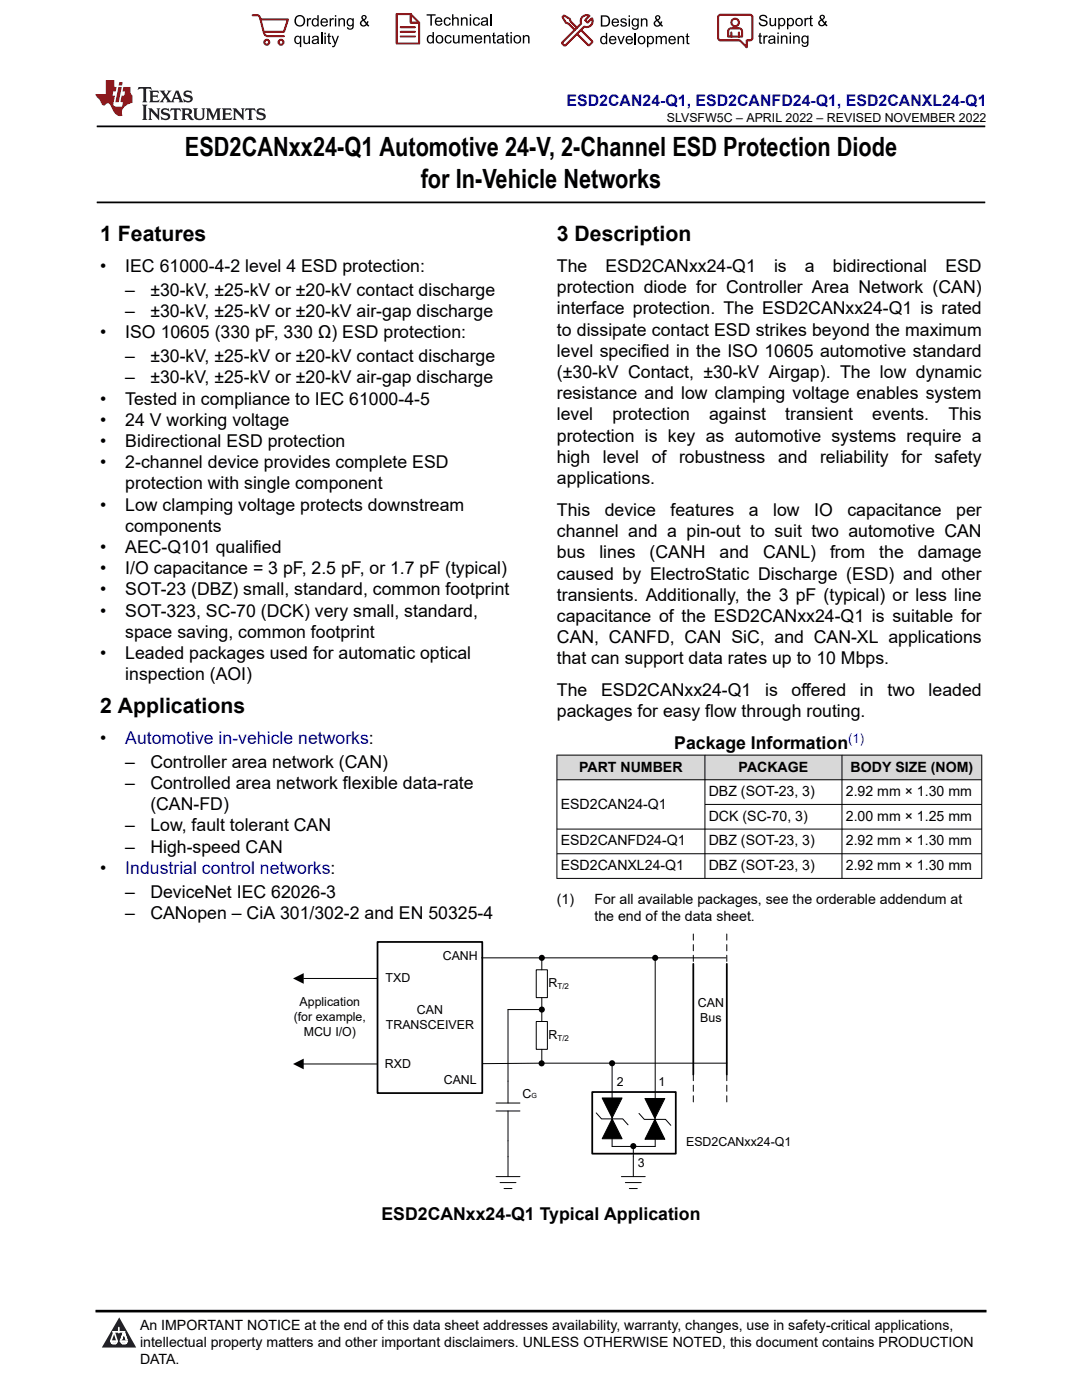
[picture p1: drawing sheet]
<svg xmlns="http://www.w3.org/2000/svg" width="216mm" height="279mm" viewBox="0 0 216 279" stroke-linecap="round" stroke-linejoin="round" font-family="sans-serif">
<path d="M19.3 25.2h177.3M19.3 40.4h177.3" fill="none" stroke="#000" stroke-width=".35"/>
<g fill="#d8d8d8">
<path d="M111.1 150.7h84.8v4.9h-84.8z" fill-rule="evenodd"/>
<path d="M111.2 150.8h29.4v4.8h-29.4z" fill-rule="evenodd"/>
<path d="M140.7 150.8h27.2v4.8h-27.2z" fill-rule="evenodd"/>
<path d="M168.1 150.8h27.7v4.8h-27.7z" fill-rule="evenodd"/>
</g>
<path d="M111.1 150.7h84.9M111.1 155.6h84.9M111.1 150.6v24.8M140.7 150.6v24.8M168 150.6v24.8M195.9 150.6v24.8M111.1 165.5h84.9M111.1 170.4h84.9M111.1 175.3h84.9M140.7 160.5h55.3M96.1 191.2h48.8M145 212.2l-48.8 .1" fill="none" stroke="#000" stroke-width=".2"/>
<path d="M75.3 188h20.9v30.1h-20.9z" fill="none" stroke="#000" stroke-width=".35"/>
<path d="M107 193.5h2.2v5.6h-2.2z" fill-rule="evenodd" fill="#fff"/>
<path d="M107 193.5h2.2v5.6h-2.2zM108.1 191.2v2.3M108.1 199.1v2.4" fill="none" stroke="#000" stroke-width=".2"/>
<path d="M107 203.9h2.2v5.5h-2.2z" fill-rule="evenodd" fill="#fff"/>
<g fill="none" stroke="#000" stroke-width=".2">
<path d="M60.6 195.3h14.6M107.7 191.2h.4M130.7 191.2v37.6h-8.6v-16.8M60.5 212.3h14.7M107 203.9h2.2v5.5h-2.2zM107.7 212.2h.4M108.1 203.9v-2.4h-6.7v18.6M108.1 209.4v2.4M120.2 219.1h3.9l-2 4zM121.7 212.2h.4M128.7 219.2h4l-2 4zM99 234.8h4.7"/>
<path d="M99 221.7h4.7M99 220.1h4.7M99.8 236h3.2M100.6 237.2h1.6M101.4 221.7v13.1M119 222.1l1 1.2h4.3l1 1.2M122.1 223.3l2 4h-3.9zM124 234.8h4.8M124.8 236h3.2M125.6 237.2h1.6M126 228.7h.4v6.1M127.5 222.2l1.1 1.2h4.2l1.1 1.2"/>
<path d="M130.7 223.4l2 4h-4z"/>
</g>
<path d="M138.3 192.4v22M145 192.4v22M118.2 217.9h16.6v12.3h-16.6z" fill="none" stroke="#000" stroke-width=".35"/>
<path d="M138.3 186.4v6M145 186.4v6M138.3 214.4v6M145 214.4v6" fill="none" stroke="#000" stroke-width=".2" stroke-dasharray="1.2 .9"/>
<g fill="#000">
<path d="M58.5 195.3l2.1-1.1v2.1zM58.5 212.3l2.1-1v2.1zM120.2 219.1h3.9l-2 4zM128.7 219.2h4l-2 4zM122.1 223.3l2 4h-3.9zM130.7 223.4l2 4h-4z"/>
<circle cx="108.1" cy="191.2" r=".61"/>
<circle cx="130.7" cy="191.2" r=".61"/>
<circle cx="108.1" cy="212.2" r=".61"/>
<circle cx="108.1" cy="201.5" r=".61"/>
<circle cx="122.1" cy="212.2" r=".61"/>
<circle cx="126.4" cy="228.7" r=".61"/>
</g>
<path d="M0 0h215.9v23.8h-215.9z" fill-rule="evenodd" fill="#fff"/>
<path d="M27.7 17.4l-.2 .6 .5-.3h.6v.1v2.2l-.2 .4h1l-.2-.4v-2.2v-.1h.5l.5 .3-.1-.6zM29.8 18.1l.2 .4v1.5l-.2 .4h1.9l.1-.6a1.08 1.08 0 0 1-1.3 .2v-.7h.6l.4 .2v-.6l-.4 .2h-.6v-.6l.2-.1a1 1 0 0 1 1 .2l-.1-.5zM31.8 18.1l1 1.1-1 1.2h.9l-.2-.2 .4-.7 .5 .7-.2 .2h1.6l-.2-.2 .1-.4h1l.1 .4-.1 .2h.9l-.2-.3-.8-2h-.5l-1 2.2-.8-1.1 .9-1.1h-.8l.2 .2-.5 .7-.3-.7 .1-.2zM35.2 18.5l.4 1h-.8zM36.8 18.2a.65 .65 0 0 0-.2 .7 .65 .65 0 0 0 .6 .5l.7 .2 .1 .2a.79 .79 0 0 1-.7 .4 .79 .79 0 0 1-.7-.5l.1 .7 .2-.1a.93 .93 0 0 0 1.1 .1 .93 .93 0 0 0 .4-1 1.46 1.46 0 0 0-1.2-.6l-.1-.3a1.09 1.09 0 0 1 1.2 .2l-.2-.6-.1 .1-.6-.2zM28.4 20.9l.2 .4v2.3l-.2 .3h1l-.2-.3v-2.3l.2-.4zM29.6 21.6l.2 .4v1.6l-.2 .3h.8l-.3-.3v-1.4l1.7 1.8v-2l.2-.4h-.8l.2 .2 .1 1.1-1.2-1.3zM32.3 21.8a.65 .65 0 0 0-.2 .7 .65 .65 0 0 0 .7 .4l.6 .2 .1 .2a.79 .79 0 0 1-.7 .4 .79 .79 0 0 1-.7-.5l.1 .7 .2-.1a.93 .93 0 0 0 1.1 .1 .93 .93 0 0 0 .4-.9 1.46 1.46 0 0 0-1.2-.6l-.1-.4a1.09 1.09 0 0 1 1.2 .2l-.2-.6-.1 .1-.6-.1zM34.1 21.6l-.1 .7a.63 .63 0 0 1 .7-.4l.1 1.7-.3 .3h1l-.2-.3v-1.7a.66 .66 0 0 1 .8 .4l-.1-.7zM36.2 21.6l.2 .4v1.6l-.2 .3h.9l-.2-.2v-.7h.5l.1 .2a.79 .79 0 0 0 1.2 .6l-1-.9a.61 .61 0 0 0 .6-.6 .61 .61 0 0 0-.5-.6zM36.9 21.9h.2a.47 .47 0 0 1 .5 .1 .47 .47 0 0 1 .1 .5l-.2 .2h-.6zM38.5 21.6l.2 .2a2.27 2.27 0 0 0 .4 2 1.04 1.04 0 0 0 1.7-.7v-1.3l.2-.2h-.8l.2 .4v1.1a.6 .6 0 0 1-.6 .6 .6 .6 0 0 1-.6-.6v-1.1l.3-.4zM41.1 21.6l.2 .4v1.6l-.2 .3h.7l-.2-.3v-1.5l.9 1.9 .8-1.9v1.5l-.2 .3h1l-.3-.3v-1.6l.3-.4h-.8l-.7 1.5-.7-1.5zM44.3 21.6l.2 .4v1.6l-.2 .3h1.9l.1-.5a1.09 1.09 0 0 1-1.3 .1v-.6h.6l.4 .1v-.6l-.4 .2h-.6v-.6l.2-.1a1.01 1.01 0 0 1 1 .3l-.1-.6zM46.4 21.6l.3 .4v1.6l-.3 .3h.8l-.2-.3v-1.4l1.6 1.8v-2l.2-.4h-.7l.2 .2v1.1l-1.2-1.3zM49 21.6l-.1 .7a.63 .63 0 0 1 .8-.4v1.7l-.3 .3h1l-.2-.3v-1.7a.66 .66 0 0 1 .8 .4l-.1-.7zM51.4 21.8a.65 .65 0 0 0-.2 .7 .65 .65 0 0 0 .6 .4l.6 .2 .2 .2a.79 .79 0 0 1-.8 .4 .79 .79 0 0 1-.6-.5l.1 .7 .2-.1a.93 .93 0 0 0 1 .1 .93 .93 0 0 0 .5-.9 1.46 1.46 0 0 0-1.3-.6l-.1-.4a1.09 1.09 0 0 1 1.3 .2l-.2-.6-.2 .1-.5-.1z" fill="#231f20"/>
<path d="M21.1 16v2.8h-2.1l.1 .3 .9 1a.95 .95 0 0 0 .9 .9 .59 .59 0 0 1 .6-.4 .59 .59 0 0 1 .5 .4l.4 .8a1.59 1.59 0 0 0 2.1 1.3 1.61 1.61 0 0 1 1-2.2l1-.4-.1-1.5a1.59 1.59 0 0 1-.4-1.6h-1.4l-.2 .9h.5l-.1 .8h-.5l-.2 1v.2l.4 .1-.2 .9h-.6a.73 .73 0 0 1-1.1-.7l.3-1.5h-.5l.2-.8h.5l.2-.9h-.5v-1.4zM23.6 17.4l-.6 3h.7l.6-3zM23.8 16.4l-.1 .7h.7l.1-.7z" fill="#ed1c24"/>
<g fill="#000">
<path d="M58.7 4.2a1.15 1.15 0 0 1 2.3 0 1.15 1.15 0 0 1-2.3 0zM59.3 3.5a.89 .89 0 0 0-.2 1.1 .89 .89 0 0 0 1.1 .4 .88 .88 0 0 0 .3-1.3 .88 .88 0 0 0-1.2-.2z" fill-rule="evenodd"/>
<path d="M58.9 7.3l.5-.2 .5 .3v-.3h.2v2.3h-.3v-.8a.74 .74 0 0 1-.9 0 .74 .74 0 0 1-.2-1zM59.1 7.5a.57 .57 0 0 0-.1 .7 .57 .57 0 0 0 .7 .2 .57 .57 0 0 0 .2-.7 .57 .57 0 0 0-.8-.2z" fill-rule="evenodd"/>
<path d="M61.2 3.6h.3v.3l.2-.2 .3-.1 .1 .1-.1 .3a.36 .36 0 0 0-.4 0 .36 .36 0 0 0-.1 .4v.9h-.3z" fill-rule="evenodd"/>
<path d="M60.5 7.1h.3v.9a.41 .41 0 0 0 .4 .6 .41 .41 0 0 0 .4-.6v-.9h.3v1.7h-.3v-.3a.58 .58 0 0 1-.7 .3 .58 .58 0 0 1-.4-.6z" fill-rule="evenodd"/>
<path d="M62.4 3.8l.5-.2 .4 .2v-.8h.3v2.3h-.3v-.2a.75 .75 0 0 1-1-.1 .75 .75 0 0 1 0-1zM62.6 4a.57 .57 0 0 0-.1 .7 .57 .57 0 0 0 .7 .2 .57 .57 0 0 0 .1-.7 .57 .57 0 0 0-.7-.2z" fill-rule="evenodd"/>
<path d="M62.4 7.3a.74 .74 0 0 1 .9-.1 .74 .74 0 0 1 .3 .9l.1 .7h-.3v-.2a.57 .57 0 0 1-.9 .2 .57 .57 0 0 1-.1-.8l.9-.3a.41 .41 0 0 0-.3-.4 .41 .41 0 0 0-.5 .4l-.3-.1zM62.6 8.2a.35 .35 0 0 0 .1 .5 .35 .35 0 0 0 .5-.3l.1-.4z" fill-rule="evenodd"/>
<path d="M64.7 6.5h.3v.3h-.3zM64.7 7.1h.3v1.7h-.3z" fill-rule="evenodd"/>
<path d="M64.2 3.8a.76 .76 0 0 1 .9-.1 .76 .76 0 0 1 .3 .8h-1.2a.47 .47 0 0 0 .4 .6 .47 .47 0 0 0 .5-.4l.3 .1a.82 .82 0 0 1-1.2 .3 .82 .82 0 0 1 0-1.3zM64.4 4l-.2 .3h.9l-.2-.4z" fill-rule="evenodd"/>
<path d="M65.8 3.6h.2v.3l.2-.2 .3-.1 .2 .1-.1 .3a.36 .36 0 0 0-.5 0 .36 .36 0 0 0 0 .4v.9h-.3z" fill-rule="evenodd"/>
<path d="M65.5 6.7l.3-.1v.5h.2v.3h-.2v.9v.2h.2l.1 .3a.41 .41 0 0 1-.5-.1 .41 .41 0 0 1-.1-.4v-.9h-.2v-.3h.2z" fill-rule="evenodd"/>
<path d="M66.1 7.1h.3l.5 1.4 .5-1.4h.2l-.6 1.7a.57 .57 0 0 1-.7 .6v-.3a.37 .37 0 0 0 .5-.3z" fill-rule="evenodd"/>
<path d="M66.8 3h.3v.3h-.3zM66.8 3.6h.3v1.7h-.3z" fill-rule="evenodd"/>
<path d="M67.5 3.6h.3v.3a.58 .58 0 0 1 .7-.3 .58 .58 0 0 1 .3 .7v1h-.2v-1a.4 .4 0 0 0-.5-.5 .4 .4 0 0 0-.3 .6v.9h-.3z" fill-rule="evenodd"/>
<path d="M69.3 3.8l.6-.2 .4 .2v-.2h.3v1.5a.71 .71 0 0 1-.5 .8 .71 .71 0 0 1-.9-.5h.3a.46 .46 0 0 0 .6 .3 .46 .46 0 0 0 .2-.6 .78 .78 0 0 1-1.1-.2 .78 .78 0 0 1 .1-1.1zM69.6 4a.53 .53 0 0 0-.1 .8 .53 .53 0 0 0 .8 0 .54 .54 0 0 0 0-.7 .54 .54 0 0 0-.7-.1z" fill-rule="evenodd"/>
<path d="M72.2 3.1a.53 .53 0 0 1 .9 .1 .53 .53 0 0 1-.4 .8l.5 .5 .1-.3 .2 .1-.2 .5 .4 .3-.2 .2-.3-.3a.71 .71 0 0 1-1.2 .1 .71 .71 0 0 1 .3-1.1l-.2-.5zM72.3 3.5a.3 .3 0 0 0 .6 0 .3 .3 0 0 0-.6 0zM72.3 4.3a.45 .45 0 0 0 0 .7 .45 .45 0 0 0 .7-.2l-.5-.6z" fill-rule="evenodd"/>
<path d="M85.1 2.8h1.8v.3h-.7v2h-.3v-2h-.8z" fill-rule="evenodd"/>
<path d="M85.3 7.2l.6-.2 .4 .2v-.8h.3v2.3h-.3v-.2a.76 .76 0 0 1-1-.1 .76 .76 0 0 1-.1-1zM85.6 7.4a.58 .58 0 0 0-.1 .7 .58 .58 0 0 0 .7 .2 .58 .58 0 0 0 .1-.7 .58 .58 0 0 0-.7-.2z" fill-rule="evenodd"/>
<path d="M87.2 7.2a.81 .81 0 0 1 1.1 .1 .81 .81 0 0 1-.1 1.2 .81 .81 0 0 1-1.2-.2v-.7zM87.3 7.4a.57 .57 0 0 0 0 .8 .57 .57 0 0 0 .8 0 .57 .57 0 0 0 0-.7 .57 .57 0 0 0-.8-.1z" fill-rule="evenodd"/>
<path d="M87 3.7a.77 .77 0 0 1 .9-.2 .77 .77 0 0 1 .4 .9h-1.3a.48 .48 0 0 0 .4 .5 .48 .48 0 0 0 .6-.3h.3a.83 .83 0 0 1-1.3 .4 .83 .83 0 0 1 0-1.3zM87.2 3.8l-.1 .3h.9l-.3-.4z" fill-rule="evenodd"/>
<path d="M88.7 3.7a.7 .7 0 0 1 1.2 .3h-.2a.45 .45 0 0 0-.6-.3 .45 .45 0 0 0-.3 .6 .45 .45 0 0 0 .3 .6 .45 .45 0 0 0 .6-.4l.3 .1a.76 .76 0 0 1-1.1 .5 .76 .76 0 0 1-.3-1.1z" fill-rule="evenodd"/>
<path d="M88.9 7.2a.7 .7 0 0 1 1.2 .3h-.3a.45 .45 0 0 0-.5-.3 .45 .45 0 0 0-.3 .6 .45 .45 0 0 0 .3 .6 .45 .45 0 0 0 .6-.3h.2a.76 .76 0 0 1-1 .5 .76 .76 0 0 1-.3-1.1z" fill-rule="evenodd"/>
<path d="M90.2 2.8h.3v.9a.59 .59 0 0 1 .7-.2 .59 .59 0 0 1 .3 .6v1h-.2v-1a.4 .4 0 0 0-.5-.4 .4 .4 0 0 0-.3 .5v.9h-.3z" fill-rule="evenodd"/>
<path d="M90.4 7h.3v.9a.41 .41 0 0 0 .4 .6 .41 .41 0 0 0 .3-.6v-.9h.3v1.7h-.2v-.3a.58 .58 0 0 1-.7 .3 .58 .58 0 0 1-.4-.7z" fill-rule="evenodd"/>
<path d="M92 3.5h.2v.2a.59 .59 0 0 1 .7-.3 .59 .59 0 0 1 .4 .7v1h-.3v-1a.41 .41 0 0 0-.4-.4 .41 .41 0 0 0-.4 .5v.9h-.2z" fill-rule="evenodd"/>
<path d="M92.1 7h.3v.3a.56 .56 0 0 1 1 0 .54 .54 0 0 1 .6-.3 .54 .54 0 0 1 .4 .5v1.2h-.3v-1.1a.34 .34 0 0 0-.3-.4 .34 .34 0 0 0-.4 .3v1.2h-.3v-1.1a.38 .38 0 0 0-.5-.3 .38 .38 0 0 0-.2 .5v.9h-.3z" fill-rule="evenodd"/>
<path d="M93.7 2.8h.3v.4h-.3zM93.7 3.5h.3v1.6h-.3z" fill-rule="evenodd"/>
<path d="M94.6 3.7a.7 .7 0 0 1 1.2 .3h-.3a.45 .45 0 0 0-.6-.3 .45 .45 0 0 0-.3 .6 .45 .45 0 0 0 .4 .6 .45 .45 0 0 0 .5-.4l.3 .1a.76 .76 0 0 1-1 .5 .76 .76 0 0 1-.4-1.1z" fill-rule="evenodd"/>
<path d="M94.9 7.2a.77 .77 0 0 1 .9-.1 .77 .77 0 0 1 .4 .8h-1.2a.48 .48 0 0 0 .3 .6 .48 .48 0 0 0 .6-.4l.3 .1a.83 .83 0 0 1-1.3 .3 .83 .83 0 0 1 0-1.3zM95.1 7.3l-.1 .4h.9l-.2-.4z" fill-rule="evenodd"/>
<path d="M96.6 7h.2v.3a.59 .59 0 0 1 .7-.3 .59 .59 0 0 1 .4 .7v1h-.3v-1a.41 .41 0 0 0-.4-.5 .41 .41 0 0 0-.4 .6v.9h-.2z" fill-rule="evenodd"/>
<path d="M96.1 3.7a.74 .74 0 0 1 1-.2 .74 .74 0 0 1 .3 .9v.7h-.2l-.1-.2a.59 .59 0 0 1-.8 .3 .59 .59 0 0 1-.2-.8l1-.3a.42 .42 0 0 0-.4-.5 .42 .42 0 0 0-.4 .4l-.3-.1zM96.3 4.5a.36 .36 0 0 0 .2 .5 .36 .36 0 0 0 .5-.2l.1-.5z" fill-rule="evenodd"/>
<path d="M98.4 6.6l.3-.2v.6h.2v.2h-.2v1v.2h.2l.1 .3a.41 .41 0 0 1-.5-.1 .41 .41 0 0 1-.1-.4v-1h-.2v-.2h.2z" fill-rule="evenodd"/>
<path d="M99.3 7.2a.74 .74 0 0 1 1-.2 .74 .74 0 0 1 .2 1l.1 .7h-.3v-.2a.59 .59 0 0 1-.8 .2 .59 .59 0 0 1-.3-.8l1.1-.3a.42 .42 0 0 0-.4-.4 .42 .42 0 0 0-.5 .3h-.2zM99.5 8a.36 .36 0 0 0 .2 .5 .36 .36 0 0 0 .4-.2l.2-.5z" fill-rule="evenodd"/>
<path d="M101 6.6l.3-.2v.6h.3v.2h-.3v1l.1 .2h.2v.3a.41 .41 0 0 1-.4-.1 .41 .41 0 0 1-.2-.4v-1h-.2v-.2h.2z" fill-rule="evenodd"/>
<path d="M101.9 6.4h.2v.3h-.2zM101.9 7h.2v1.7h-.2z" fill-rule="evenodd"/>
<path d="M102.7 7.2a.81 .81 0 0 1 1.1 .1 .81 .81 0 0 1-.1 1.2 .81 .81 0 0 1-1.2-.2v-.7zM102.9 7.4a.57 .57 0 0 0-.1 .8 .57 .57 0 0 0 .9 0 .57 .57 0 0 0-.1-.7 .57 .57 0 0 0-.7-.1z" fill-rule="evenodd"/>
<path d="M104.3 7h.3v.3a.59 .59 0 0 1 .7-.3 .59 .59 0 0 1 .4 .7v1h-.3v-1a.41 .41 0 0 0-.5-.5 .41 .41 0 0 0-.3 .6v.9h-.3z" fill-rule="evenodd"/>
<path d="M119.9 3.1h.8a1.12 1.12 0 0 1 1 1.1 1.12 1.12 0 0 1-1 1.1h-.8zM120.2 3.3v1.7h.5a.86 .86 0 0 0 .8-.8 .86 .86 0 0 0-.8-.9z" fill-rule="evenodd"/>
<path d="M119.9 7.4l.5-.3 .5 .3v-.8h.3v2.2h-.3v-.2a.75 .75 0 0 1-1 0 .75 .75 0 0 1-.1-1zM120.2 7.5a.57 .57 0 0 0-.2 .8 .57 .57 0 0 0 .8 .2 .57 .57 0 0 0 .1-.8 .57 .57 0 0 0-.7-.2z" fill-rule="evenodd"/>
<path d="M121.7 7.4a.76 .76 0 0 1 .9-.2 .76 .76 0 0 1 .4 .9h-1.2a.47 .47 0 0 0 .3 .5 .47 .47 0 0 0 .6-.3h.3a.82 .82 0 0 1-1.3 .4 .82 .82 0 0 1 0-1.3zM121.9 7.5l-.1 .3h.9l-.2-.4z" fill-rule="evenodd"/>
<path d="M122.2 3.9a.76 .76 0 0 1 .9-.2 .76 .76 0 0 1 .4 .9h-1.2a.47 .47 0 0 0 .4 .5 .47 .47 0 0 0 .5-.3h.3a.82 .82 0 0 1-1.2 .4 .82 .82 0 0 1-.1-1.3zM122.5 4l-.2 .3h.9l-.2-.4z" fill-rule="evenodd"/>
<path d="M123.9 3.8a.71 .71 0 0 1 1.1 .3h-.2a.32 .32 0 0 0-.4-.3 .32 .32 0 0 0-.3 .4h.1a.75 .75 0 0 1 .9 .8 .72 .72 0 0 1-.7 .3 .72 .72 0 0 1-.6-.5h.2a.36 .36 0 0 0 .4 .4 .36 .36 0 0 0 .3-.5 .8 .8 0 0 1-.9-.7z" fill-rule="evenodd"/>
<path d="M123.2 7.2h.3l.4 1.3 .5-1.3h.3l-.6 1.6h-.3z" fill-rule="evenodd"/>
<path d="M125.4 3.1h.3v.3h-.3zM125.4 3.7h.3v1.6h-.3z" fill-rule="evenodd"/>
<path d="M125 7.4a.76 .76 0 0 1 .9-.2 .76 .76 0 0 1 .4 .9h-1.2a.47 .47 0 0 0 .4 .5 .47 .47 0 0 0 .5-.3h.3a.82 .82 0 0 1-1.2 .4 .82 .82 0 0 1-.1-1.3zM125.3 7.5l-.2 .3h.9l-.2-.4z" fill-rule="evenodd"/>
<path d="M126.2 3.9l.5-.3 .5 .3v-.2h.3v1.4a.71 .71 0 0 1-.6 .8 .71 .71 0 0 1-.8-.5l.2 .1a.46 .46 0 0 0 .7 .2 .46 .46 0 0 0 .2-.6 .78 .78 0 0 1-1.1-.1 .78 .78 0 0 1 .1-1.1zM126.4 4a.53 .53 0 0 0 0 .8 .53 .53 0 0 0 .7 0 .54 .54 0 0 0 0-.7 .54 .54 0 0 0-.7-.1z" fill-rule="evenodd"/>
<path d="M127.5 7.3a.8 .8 0 0 1 1.1 .2 .8 .8 0 0 1-.1 1.1 .8 .8 0 0 1-1.2-.1v-.8zM127.7 7.5a.56 .56 0 0 0-.1 .9 .56 .56 0 0 0 .8-.1 .56 .56 0 0 0 0-.7 .56 .56 0 0 0-.7-.1z" fill-rule="evenodd"/>
<path d="M127.9 3.7h.2v.2a.58 .58 0 0 1 .7-.2 .58 .58 0 0 1 .4 .6v1h-.3v-1a.4 .4 0 0 0-.4-.4 .4 .4 0 0 0-.3 .5v.9h-.3z" fill-rule="evenodd"/>
<path d="M129.1 7.2h.2v.2a.72 .72 0 0 1 1-.1 .72 .72 0 0 1 .2 1 .64 .64 0 0 1-.5 .5 .64 .64 0 0 1-.6-.2v.8h-.3zM129.5 7.5a.56 .56 0 0 0-.1 .8 .56 .56 0 0 0 .7 .2 .56 .56 0 0 0 .1-.8 .56 .56 0 0 0-.7-.2z" fill-rule="evenodd"/>
<path d="M130.8 7.2h.3v.2a.55 .55 0 0 1 .9 0 .53 .53 0 0 1 .7-.3 .53 .53 0 0 1 .4 .6v1.1h-.3v-1a.34 .34 0 0 0-.3-.4 .34 .34 0 0 0-.4 .3v1.1h-.3v-1a.37 .37 0 0 0-.5-.4 .37 .37 0 0 0-.2 .6v.8h-.3z" fill-rule="evenodd"/>
<path d="M130.9 3.2a.53 .53 0 0 1 .8 .1 .53 .53 0 0 1-.3 .8l.4 .5 .1-.4 .3 .1-.2 .5 .3 .3-.2 .3-.3-.4a.71 .71 0 0 1-1.2 .1 .71 .71 0 0 1 .4-1.1l-.3-.5zM130.9 3.6a.3 .3 0 0 0 .6 0 .3 .3 0 0 0-.6 0zM130.9 4.3a.45 .45 0 0 0 0 .7 .45 .45 0 0 0 .7-.2l-.5-.6z" fill-rule="evenodd"/>
<path d="M133.6 7.4a.76 .76 0 0 1 .9-.2 .76 .76 0 0 1 .4 .9h-1.3a.47 .47 0 0 0 .4 .5 .47 .47 0 0 0 .6-.3h.3a.82 .82 0 0 1-1.3 .4 .82 .82 0 0 1 0-1.3zM133.8 7.5l-.1 .3h.9l-.3-.4z" fill-rule="evenodd"/>
<path d="M135.2 7.2h.3v.2a.58 .58 0 0 1 .7-.2 .58 .58 0 0 1 .3 .6v1h-.3v-1a.4 .4 0 0 0-.4-.4 .4 .4 0 0 0-.3 .5v.9h-.3z" fill-rule="evenodd"/>
<path d="M137 6.8l.3-.2v.6h.2v.2h-.2v1v.2h.2l.1 .2a.41 .41 0 0 1-.5 0 .41 .41 0 0 1-.1-.5v-.9h-.2v-.2h.2z" fill-rule="evenodd"/>
<path d="M151.7 3.1a.88 .88 0 0 1 1.4 .5h-.3a.49 .49 0 0 0-.5-.5 .49 .49 0 0 0-.4 .6v.1a1.06 1.06 0 0 1 1.3 1 .95 .95 0 0 1-1 .4 .95 .95 0 0 1-.8-.7h.3a.58 .58 0 0 0 .6 .5 .58 .58 0 0 0 .5-.6l-.2-.1a.95 .95 0 0 1-1.1-.9z" fill-rule="evenodd"/>
<path d="M151.5 6.7l.3-.2v.6h.3v.2h-.3v1v.2h.3v.2a.41 .41 0 0 1-.5 0 .41 .41 0 0 1-.1-.5v-.9h-.2v-.2h.2z" fill-rule="evenodd"/>
<path d="M152.3 7.1h.3v.2l.1-.2h.4h.1l-.1 .3a.36 .36 0 0 0-.4 0 .36 .36 0 0 0-.1 .5v.8h-.3z" fill-rule="evenodd"/>
<path d="M153.4 7.3a.74 .74 0 0 1 1-.2 .74 .74 0 0 1 .3 .9l.1 .7h-.3l-.1-.2a.57 .57 0 0 1-.8 .3 .57 .57 0 0 1-.1-.9l.9-.2a.41 .41 0 0 0-.4-.4 .41 .41 0 0 0-.4 .3h-.3zM153.7 8.1a.35 .35 0 0 0 .1 .5 .35 .35 0 0 0 .5-.2l.1-.5z" fill-rule="evenodd"/>
<path d="M153.5 3.6h.3v.9a.41 .41 0 0 0 .4 .5 .41 .41 0 0 0 .4-.5v-.9h.3v1.6h-.3v-.2a.58 .58 0 0 1-.7 .2 .58 .58 0 0 1-.4-.6z" fill-rule="evenodd"/>
<path d="M155.1 6.5h.3v.3h-.3zM155.1 7.1h.3v1.6h-.3z" fill-rule="evenodd"/>
<path d="M155.3 3.6h.2v.2a.72 .72 0 0 1 1-.1 .72 .72 0 0 1 .2 1 .64 .64 0 0 1-.5 .5 .64 .64 0 0 1-.6-.2v.8h-.3zM155.7 3.9a.56 .56 0 0 0-.2 .8 .56 .56 0 0 0 .8 .2 .56 .56 0 0 0 .1-.8 .56 .56 0 0 0-.7-.2z" fill-rule="evenodd"/>
<path d="M155.8 7.1h.3v.2a.58 .58 0 0 1 .7-.2 .58 .58 0 0 1 .3 .6v1h-.2v-1a.4 .4 0 0 0-.5-.4 .4 .4 0 0 0-.3 .5v.9h-.3z" fill-rule="evenodd"/>
<path d="M157 3.6h.3v.2a.72 .72 0 0 1 1-.1 .72 .72 0 0 1 .1 1 .64 .64 0 0 1-.4 .5 .64 .64 0 0 1-.7-.2v.8h-.3zM157.4 3.9a.56 .56 0 0 0-.1 .8 .56 .56 0 0 0 .7 .2 .56 .56 0 0 0 .2-.8 .56 .56 0 0 0-.8-.2z" fill-rule="evenodd"/>
<path d="M157.6 6.5h.2v.3h-.2zM157.6 7.1h.2v1.6h-.2z" fill-rule="evenodd"/>
<path d="M158.3 7.1h.2v.2a.58 .58 0 0 1 .7-.2 .58 .58 0 0 1 .4 .6v1h-.3v-1a.4 .4 0 0 0-.4-.4 .4 .4 0 0 0-.4 .5v.9h-.2z" fill-rule="evenodd"/>
<path d="M158.9 3.7a.8 .8 0 0 1 1.2 .2 .8 .8 0 0 1-.2 1.1 .8 .8 0 0 1-1.1-.1l-.1-.8zM159.1 3.9a.56 .56 0 0 0-.1 .9 .56 .56 0 0 0 .9 0 .56 .56 0 0 0-.1-.8 .56 .56 0 0 0-.7-.1z" fill-rule="evenodd"/>
<path d="M160.1 7.3l.5-.2 .5 .2v-.2h.2v1.4a.71 .71 0 0 1-.5 .9 .71 .71 0 0 1-.8-.5h.2a.46 .46 0 0 0 .6 .2 .46 .46 0 0 0 .2-.6 .78 .78 0 0 1-1-.1 .78 .78 0 0 1 .1-1.1zM160.3 7.4a.53 .53 0 0 0-.1 .8 .53 .53 0 0 0 .8 0 .54 .54 0 0 0 0-.7 .54 .54 0 0 0-.7-.1z" fill-rule="evenodd"/>
<path d="M160.5 3.6h.3v.2l.1-.2h.4h.1l-.1 .3a.36 .36 0 0 0-.4 0 .36 .36 0 0 0-.1 .5v.8h-.3z" fill-rule="evenodd"/>
<path d="M161.6 3.2l.3-.2v.6h.3v.2h-.3v1l.1 .2h.2v.2a.41 .41 0 0 1-.4 0 .41 .41 0 0 1-.2-.5v-.9h-.2v-.2h.2z" fill-rule="evenodd"/>
<path d="M163.7 3.1a.53 .53 0 0 1 .8 .1 .53 .53 0 0 1-.3 .8l.4 .5 .1-.3h.3l-.2 .5 .3 .3-.2 .3-.3-.3a.71 .71 0 0 1-1.2 .1 .71 .71 0 0 1 .4-1.2l-.3-.5zM163.8 3.5a.3 .3 0 0 0 .6 0 .3 .3 0 0 0-.6 0zM163.7 4.2a.45 .45 0 0 0 0 .8 .45 .45 0 0 0 .7-.3l-.5-.6z" fill-rule="evenodd"/>
</g>
<path d="M64.2 6.5v2.3M97.9 2.8v2.3M126.8 6.6v2.2" fill="none" stroke="#000" stroke-width=".28"/>
<g fill="none" stroke="#de0000" stroke-width=".42">
<path d="M50.4 3l1.1 .1a1.4 1.4 0 0 1 .6 1.2l.6 2.5a.95 .95 0 0 0 1.2 .4h2.8M52 3.9h5.5l-.8 2.4h-4M79.1 2.8h2.8v1.7h1.7v4.2h-4.5zM80 6.4h2.8M80 5.4h2.8M80 7.3h2.8M82 2.8l1.6 1.7M115.1 5.5l-1.2-1.2-.2-.5-1.2-.7-.3 .3 .7 1.1 .5 .2 1.3 1.3M115.9 6l2.2 2.2v.3l-.5 .5h-.3l-2.2-2.2zM115.9 6l.7-.7a1.19 1.19 0 0 0 1.3-.3 1.19 1.19 0 0 0 .2-1.4l-.8 .9-.5-.5 .8-.8a1.19 1.19 0 0 0-1.3 .1 1.19 1.19 0 0 0-.3 1.4l-3.8 3.7v.3l.3 .3h.3l2.3-2.2M143.3 3.2l.5-.2h5.9l.4 .2v4.4l-.2 .4-.9 .1v1.3l-1.4-1.3h-3.8l-.5-.3zM145.5 5.8l.4-.1h1.6a.61 .61 0 0 1 .6 .6v1h-2.8v-1z"/>
<path d="M145.9 6.5v.8M147.4 6.5v.8"/>
<circle cx="53.2" cy="8.4" r=".49"/>
<circle cx="56.1" cy="8.4" r=".49"/>
<circle cx="146.7" cy="4.5" r=".75"/>
</g>
<path d="M0 261.4h215.9v18h-215.9z" fill-rule="evenodd" fill="#fff"/>
<path d="M23.8 262.9l3.4 6h-6.9z" fill="#231f20"/>
<path d="M22.1 267.7h1.3l-.4 .5h-.3a.55 .55 0 0 1-.6-.5z" fill-rule="evenodd" fill="#fff"/>
<path d="M22.1 267.7h1.3l-.4 .5h-.3a.55 .55 0 0 1-.6-.5z" fill="none" stroke="#231f20" stroke-width=".34"/>
<path d="M22.1 267.7h1.3l-.4 .5h-.5zM22.6 265.8h.1M22.6 265.8h2.3zM23.7 265.9h.1M23.7 264.9v1zM24 267.7h.1" fill="none" stroke="#fff" stroke-width=".34"/>
<path d="M24.7 265.8l-.7 1.9z" fill="#fff"/>
<path d="M24.7 265.8l-.7 1.9z" fill="none" stroke="#fff" stroke-width=".34"/>
<path d="M24.7 265.8l.7 1.9z" fill="#fff"/>
<path d="M22.8 265.8l-.7 1.9zM22.8 265.8l.6 1.9zM24.7 265.8l.7 1.9zM25.3 267.7h.1" fill="none" stroke="#fff" stroke-width=".34"/>
<path d="M24.1 267.7h1.3a.65 .65 0 0 1-.6 .5 .65 .65 0 0 1-.7-.5z" fill-rule="evenodd" fill="#fff"/>
<path d="M24.1 267.7h1.3a.65 .65 0 0 1-.6 .5 .65 .65 0 0 1-.7-.5z" fill="none" stroke="#231f20" stroke-width=".34"/>
<path d="M24 267.7h.1M24.1 267.7h1.3l-.4 .5h-.5z" fill="none" stroke="#fff" stroke-width=".34"/>
<path d="M19 261.7h177.8" fill="none" stroke="#000" stroke-width=".53"/>
<g font-size="5.3">
<text x="36.9" y="31.2">ESD2CANxx24-Q1 Automotive 24-V, 2-Channel ESD Protection Diode</text>
<text x="84" y="37.5">for In-Vehicle Networks</text>
</g>
<g font-size="4.2">
<text x="20" y="48.1">1 Features</text>
<text x="111.1" y="48.1">3 Description</text>
<text x="20" y="142.3">2 Applications</text>
</g>
<g font-size="3.5">
<text x="20" y="54.3">•</text>
<text x="25" y="54.3">IEC 61000-4-2 level 4 ESD protection:</text>
<text x="25" y="59">–</text>
<text x="30" y="59">±30-kV, ±25-kV or ±20-kV contact discharge</text>
<text x="111.1" y="54.3">The</text>
<text x="111.1" y="58.5">protection diode for Controller Area Network (CAN)</text>
<text x="120.8" y="54.3">ESD2CANxx24-Q1</text>
<text x="154.4" y="54.3">is</text>
<text x="160.6" y="54.3">a</text>
<text x="166.2" y="54.3">bidirectional</text>
<text x="188.6" y="54.3">ESD</text>
<text x="25" y="63.3">–</text>
<text x="30" y="63.3">±30-kV, ±25-kV or ±20-kV air-gap discharge</text>
<text x="111.1" y="62.8">interface protection. The ESD2CANxx24-Q1 is rated</text>
<text x="20" y="67.5">•</text>
<text x="25" y="67.5">ISO 10605 (330 pF, 330 Ω) ESD protection:</text>
<text x="111.1" y="67">to dissipate contact ESD strikes beyond the maximum</text>
<text x="111.1" y="71.2">level specified in the ISO 10605 automotive standard</text>
<text x="25" y="72.3">–</text>
<text x="25" y="76.5">–</text>
<text x="30" y="72.3">±30-kV, ±25-kV or ±20-kV contact discharge</text>
<text x="30" y="76.5">±30-kV, ±25-kV or ±20-kV air-gap discharge</text>
<text x="111.1" y="75.5">(±30-kV Contact, ±30-kV Airgap). The low dynamic</text>
<text x="20" y="80.7">•</text>
<text x="25" y="80.7">Tested in compliance to IEC 61000-4-5</text>
<text x="111.1" y="79.7">resistance and low clamping voltage enables system</text>
<text x="111.1" y="83.9">level</text>
<text x="122.2" y="83.9">protection</text>
<text x="141.5" y="83.9">against</text>
<text x="156.7" y="83.9">transient</text>
<text x="174" y="83.9">events.</text>
<text x="189.2" y="83.9">This</text>
<text x="20" y="85">•</text>
<text x="20" y="89.2">•</text>
<text x="25" y="85">24 V working voltage</text>
<text x="25" y="89.2">Bidirectional ESD protection</text>
<text x="111.1" y="88.2">protection is key as automotive systems require a</text>
<text x="20" y="93.4">•</text>
<text x="25" y="93.4">2-channel device provides complete ESD</text>
<text x="111.1" y="92.4">high</text>
<text x="120.3" y="92.4">level</text>
<text x="130" y="92.4">of robustness</text>
<text x="155.2" y="92.4">and</text>
<text x="163.6" y="92.4">reliability</text>
<text x="179.9" y="92.4">for safety</text>
<text x="20" y="101.9">•</text>
<text x="25" y="97.7">protection with single component</text>
<text x="25" y="101.9">Low clamping voltage protects downstream</text>
<text x="111.1" y="96.6">applications.</text>
<text x="25" y="106.1">components</text>
<text x="111.1" y="107.2">channel and a pin-out to suit two automotive CAN</text>
<text x="111.1" y="103">This</text>
<text x="120.7" y="103">device</text>
<text x="133.8" y="103">features</text>
<text x="149.4" y="103">a</text>
<text x="154.3" y="103">low</text>
<text x="162.5" y="103">IO</text>
<text x="169.1" y="103">capacitance</text>
<text x="190.8" y="103">per</text>
<text x="20" y="110.4">•</text>
<text x="25" y="110.4">AEC-Q101 qualified</text>
<text x="111.1" y="111.4">bus</text>
<text x="119.6" y="111.4">lines</text>
<text x="129.6" y="111.4">(CANH</text>
<text x="143.6" y="111.4">and</text>
<text x="152.3" y="111.4">CANL)</text>
<text x="165.6" y="111.4">from</text>
<text x="175.5" y="111.4">the</text>
<text x="183.1" y="111.4">damage</text>
<text x="20" y="114.6">•</text>
<text x="20" y="118.8">•</text>
<text x="25" y="114.6">I/O capacitance = 3 pF, 2.5 pF, or 1.7 pF (typical)</text>
<text x="25" y="118.8">SOT-23 (DBZ) small, standard, common footprint</text>
<text x="111.1" y="115.7">caused by ElectroStatic Discharge (ESD) and other</text>
<text x="111.1" y="119.9">transients. Additionally, the 3 pF (typical) or less line</text>
<text x="20" y="123.1">•</text>
<text x="25" y="123.1">SOT-323, SC-70 (DCK) very small, standard,</text>
<text x="111.1" y="124.1">capacitance of the ESD2CANxx24-Q1 is suitable for</text>
<text x="20" y="131.5">•</text>
<text x="25" y="127.3">space saving, common footprint</text>
<text x="25" y="131.5">Leaded packages used for automatic optical</text>
<text x="111.1" y="128.4">CAN, CANFD, CAN SiC, and CAN-XL applications</text>
<text x="25" y="135.8">inspection (AOI)</text>
<text x="111.1" y="132.6">that can support data rates up to 10 Mbps.</text>
<text x="111.1" y="139">The</text>
<text x="111.1" y="143.2">packages for easy flow through routing.</text>
<text x="119.9" y="139">ESD2CANxx24-Q1</text>
<text x="152.7" y="139">is</text>
<text x="157.9" y="139">offered</text>
<text x="171.6" y="139">in</text>
<text x="177.1" y="139">two</text>
<text x="185.3" y="139">leaded</text>
<text x="20" y="148.5">•</text>
<text x="134.5" y="149.5">Package Information</text>
<text x="25" y="153.2">–</text>
<text x="30" y="153.2">Controller area network (CAN)</text>
<text x="25" y="157.5">–</text>
<text x="30" y="157.5">Controlled area network flexible data-rate</text>
<text x="30" y="161.7">(CAN-FD)</text>
<text x="25" y="165.9">–</text>
<text x="30" y="165.9">Low, fault tolerant CAN</text>
<text x="25" y="170.2">–</text>
<text x="30" y="170.2">High-speed CAN</text>
<text x="20" y="174.4">•</text>
<text x="25" y="179.2">–</text>
<text x="30" y="179.2">DeviceNet IEC 62026-3</text>
<text x="25" y="183.4">–</text>
<text x="30" y="183.4">CANopen – CiA 301/302-2 and EN 50325-4</text>
<text x="76.1" y="243.5">ESD2CANxx24-Q1 Typical Application</text>
</g>
<g font-size="3.5" fill="#00f">
<text x="25" y="148.5">Automotive in-vehicle networks:</text>
<text x="25" y="174.4">Industrial control networks:</text>
</g>
<text font-size="3.2" fill="#00f" x="113" y="21.1">ESD2CAN24-Q1, ESD2CANFD24-Q1, ESD2CANXL24-Q1</text>
<g font-size="2.8">
<text x="115.6" y="154">PART NUMBER</text>
<text x="147.4" y="154">PACKAGE</text>
<text x="169.7" y="154">BODY SIZE (NOM)</text>
<text x="111.9" y="161.4">ESD2CAN24-Q1</text>
<text x="141.4" y="158.9">DBZ (SOT-23, 3)</text>
<text x="168.8" y="158.9">2.92 mm × 1.30 mm</text>
<text x="141.4" y="163.8">DCK (SC-70, 3)</text>
<text x="168.8" y="163.8">2.00 mm × 1.25 mm</text>
<text x="111.9" y="168.7">ESD2CANFD24-Q1</text>
<text x="111.9" y="173.7">ESD2CANXL24-Q1</text>
<text x="141.4" y="168.7">DBZ (SOT-23, 3)</text>
<text x="141.4" y="173.7">DBZ (SOT-23, 3)</text>
<text x="168.8" y="168.7">2.92 mm × 1.30 mm</text>
<text x="168.8" y="173.7">2.92 mm × 1.30 mm</text>
<text x="111.1" y="180.5">(1)</text>
<text x="118.6" y="180.5">For all available packages, see the orderable addendum at</text>
<text x="118.6" y="183.8">the end of the data sheet.</text>
<text x="27.9" y="265.5">An IMPORTANT NOTICE at the end of this data sheet addresses availability, warranty, changes, use in safety-critical applications,</text>
<text x="27.9" y="268.9">intellectual property matters and other important disclaimers. UNLESS OTHERWISE NOTED, this document contains PRODUCTION</text>
<text x="27.9" y="272.3">DATA.</text>
</g>
<text font-size="2.6" fill="#00f" x="169.2" y="148.4">(1)</text>
<g font-size="2.5">
<text x="133.1" y="24.3">SLVSFW5C – APRIL 2022 – REVISED NOVEMBER 2022</text>
<text x="88.3" y="191.6">CANH</text>
<text x="76.9" y="196">TXD</text>
<text x="109.5" y="197.1">R</text>
<text x="58.6" y="203.8">(for example,</text>
<text x="59.8" y="200.8">Application</text>
<text x="83.2" y="202.3">CAN</text>
<text x="139.2" y="201">CAN</text>
<text x="139.7" y="204">Bus</text>
<text x="60.6" y="206.8">MCU I/O)</text>
<text x="77" y="205.3">TRANSCEIVER</text>
<text x="109.5" y="207.4">R</text>
<text x="76.8" y="213.1">RXD</text>
<text x="88.5" y="216.2">CANL</text>
<text x="104.3" y="219.1">C</text>
<text x="123.1" y="216.8">2</text>
<text x="131.4" y="216.6">1</text>
<text x="127.3" y="233">3</text>
<text x="136.9" y="228.7">ESD2CANxx24-Q1</text>
</g>
<g font-size="1.6">
<text x="111.2" y="197.4">T/2</text>
<text x="111.2" y="207.7">T/2</text>
</g>
<text font-size="1.4" x="106.1" y="219.1">G</text>
</svg>
